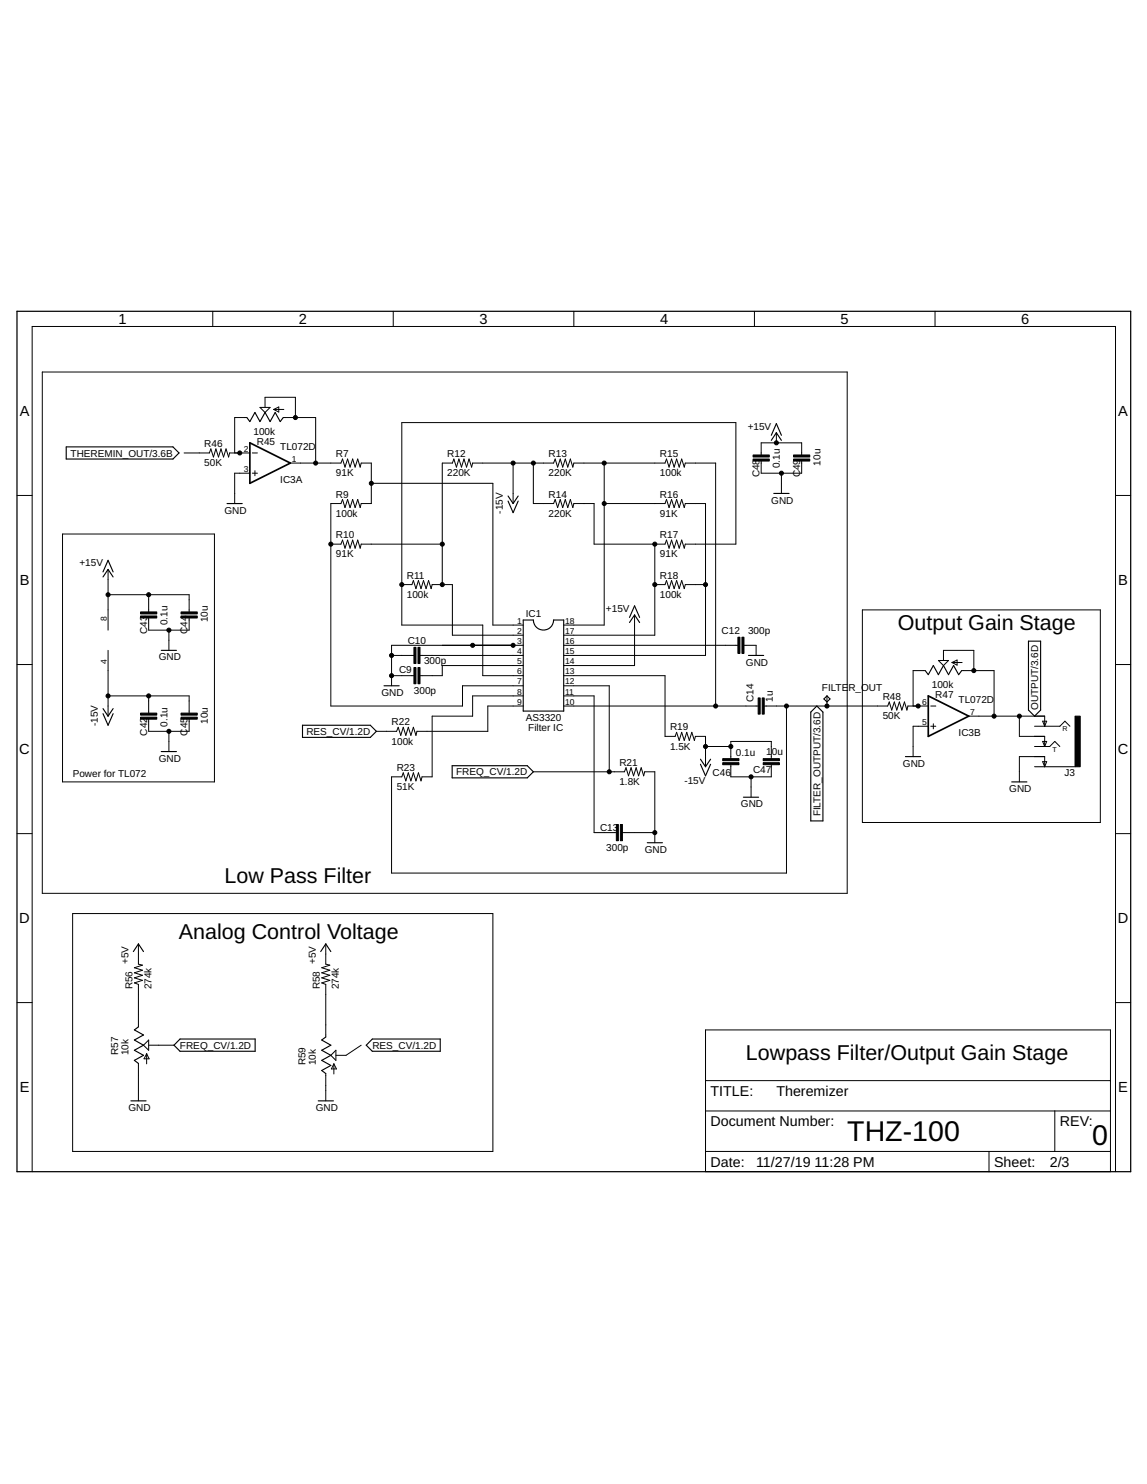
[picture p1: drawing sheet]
<svg xmlns="http://www.w3.org/2000/svg" width="216mm" height="279mm" viewBox="0 0 216 279" stroke-linecap="round" stroke-linejoin="round" font-family="sans-serif">
<g fill="none" stroke="#000" stroke-width=".19">
<path d="M40 58.6v2.9M74 58.6v2.9M108 58.6v2.9M142 58.6v2.9M176 58.6v2.9M8 70h151.5v98.2h-151.5zM46.5 78.6h-2.3v6.7M48.9 76.7h1.9l-.9 1zM49.9 76.7v-1.9h5.7v3.8M51.5 77.1h1.9M51.5 77.1l1-.5v1zM53.3 78.6h6.1v8.6"/>
<path d="M3.2 93.3h2.9M34.6 85.3h4.8l.3-.8 .5 1.5 .4-1.5 .5 1.5 .5-1.5 .5 1.5 .4-1.5 .5 1.5 .2-.7h3.8M47 89.1h-2.8v5.7M47.5 89.1h1M47.5 85.3h1M48 88.6v1M54.7 87.2h9.5l.3-.8 .4 1.5 .5-1.5 .5 1.5 .5-1.5 .4 1.5 .5-1.5 .5 1.5 .2-.7h1.9v7.6h-1.9l-.2 .8-.5-1.6-.5 1.6-.4-1.6-.5 1.6-.5-1.6-.5 1.6-.4-1.6-.3 .8h-1.9v38.1h24.8v-3.8h11.4M69.9 91h22.9v26.7h5.7M96.6 87.2v7.6M100.4 87.2v7.6h3.8l.3-.8 .5 1.6 .5-1.6 .4 1.6 .5-1.6 .5 1.6 .5-1.6 .4 1.6 .2-.8h3.8v7.6h13.4l.3-.7 .4 1.5 .5-1.5 .5 1.5 .5-1.5 .4 1.5 .5-1.5 .5 1.5 .2-.8h9.5v-22.8h-62.9v38.1h15.3v9.5h7.6M113.7 94.8h11.5l.3-.8 .4 1.6 .5-1.6 .5 1.6 .5-1.6 .4 1.6 .5-1.6 .5 1.6 .2-.8h3.8v28.6h-26.7M113.7 87.2v30.5h-7.6"/>
<path d="M143.3 86.8v2.3h7.6v-2.3M143.3 85.7v-2.3h7.6v2.3M146.1 81.5v1.9M147.1 89.1v3.8M210 93.3h2.8M11.8 100.5h28.6v46.7h-28.6zM20.3 107.2v11.4M20.3 112h15.3v3.2M28 112v3.2M28 116.4v2.2h7.6v-2.2M31.8 118.6v3.8M62.3 102.4h1.9l.3-.7 .4 1.5 .5-1.5 .5 1.5 .5-1.5 .4 1.5 .5-1.5 .5 1.5 .2-.8h15.2"/>
<path d="M75.6 110.1h1.9l.3-.8 .5 1.5 .5-1.5 .4 1.5 .5-1.5 .5 1.5 .5-1.5 .5 1.5 .1-.7h3.9v9.5h13.3M83.2 110.1v-22.9h2l.2-.8 .5 1.5 .5-1.5 .5 1.5 .4-1.5 .5 1.5 .5-1.5 .5 1.5 .2-.7h15.2l.3-.8 .5 1.5 .5-1.5 .4 1.5 .5-1.5 .5 1.5 .5-1.5 .4 1.5 .2-.7h17.2l.3-.8 .4 1.5 .5-1.5 .5 1.5 .5-1.5 .4 1.5 .5-1.5 .5 1.5 .2-.7h5.7v45.7M119.4 115.8v9.5h-13.3M123.3 102.4v17.2h-17.2M123.3 110.1h1.9l.3-.8 .4 1.5 .5-1.5 .5 1.5 .5-1.5 .4 1.5 .5-1.5 .5 1.5 .2-.7h3.8M162.3 114.8h44.8v40.1h-44.8zM3.2 125.1h2.9M20.3 131h15.3v3.3M20.3 122.4v12.4M28 135.4v2.3h7.6v-2.3M28 131v3.3M31.8 137.7v3.8"/>
<path d="M73.7 123.4h4.2M73.7 127.2h4.2M79.1 123.4h19.4M98.5 121.5h-24.8v7.6M98.5 125.3h-15.3v1.9h-4.1M98.5 131h-9.5v3.8h-7.7v11.5h-1.9l-.2 .7-.4-1.5-.5 1.5-.5-1.5-.5 1.5-.4-1.5-.5 1.5-.5-1.5-.3 .8h-1.9v18.1h74.3v-31.5M98.5 132.9h-6.7v4.8h-13.3l-.2 .8-.5-1.6-.5 1.6-.4-1.6-.5 1.6-.5-1.6-.5 1.6-.4-1.6-.3 .8h-3.9M106.1 127.2h19.1v11.4h1.9l.3-.7 .4 1.5 .5-1.5 .5 1.5 .5-1.5 .5 1.5 .4-1.5 .5 1.5 .2-.8h1.9v5.8M106.1 121.5h32.8M106.1 129.1h8.6v16.2M106.1 131h5.7v25.8h4.2M106.1 132.9h36.6"/>
<path d="M140 121.5h2.3v1.9M143.8 132.9h23.3l.3-.7 .5 1.5 .4-1.5 .5 1.5 .5-1.5 .5 1.5 .4-1.5 .5 1.5 .2-.8h3.8M155.7 131v1.9M174.2 126.3h-2.3v6.6M174.7 136.7h-2.8v5.8M175.2 132.9h.9M175.2 136.7h.9M175.7 136.3v.9M176.6 124.4h1.9l-.9 .9zM177.6 124.4v-2h5.7v3.9M179.2 124.7h1.9M179.2 124.7l.9-.4v.9z"/>
<path d="M181 126.3h6.1v8.5M182.4 134.8h14.2v1.9M191.9 134.8v3.8h4.7v1.9M194.7 136.7h4.8l.9-.9 1 .9M196.3 139.6h.7l-.4 .9zM196.3 135.8h.7l-.4 .9zM210 125.1h2.8M3.2 157h2.9M100.4 145.3h17.1l.3-.8 .5 1.6 .5-1.6 .5 1.6 .4-1.6 .5 1.6 .5-1.6 .5 1.6 .1-.8h2v13.4M117.2 156.8h6.1M132.8 140.5h4.8M137.6 144v2.3h7.6v-2.3"/>
<path d="M137.6 142.8v-3.2h7.6v3.2M141.4 146.3v3.8M194.7 144.4h7.7M194.7 140.5h2.9l.9-.9 1 .9M196.3 143.4h.7l-.4 1zM196.6 144.4v-1.9h-4.7v4.7M210 157h2.8M13.7 172h79.1v44.8h-79.1zM26.1 177.7v3.8l.7 .2-1.5 .5 1.5 .5-1.5 .5 1.5 .4-1.5 .5 1.5 .5-1.5 .5 .8 .2v8M61.3 177.7v3.8l.8 .2-1.5 .5 1.5 .5-1.5 .5 1.5 .4-1.5 .5 1.5 .5-1.5 .5 .7 .2v9.9M3.2 188.8h2.9M27.6 198.4v1.9"/>
<path d="M27.6 198.4l.5 .9h-1zM28 195.8v1.9l-1-.9zM28 196.8h4.7M62.3 198.7l.9-1v1.9zM68 196.8l-2.9 1.9h-1.9M132.8 193.9h76.2v26.7h-76.2zM210 188.8h2.8M26.1 200.2v7.1M61.3 202.1v5.2M62.8 200.3v1.9M62.8 200.3l.5 1h-.9zM132.8 216.8h76.2"/>
<path d="M132.8 209.2h76.2M132.8 203.5h76.2M186.2 216.8v3.8M198.5 209.2v7.6M6.1 220.6v-159.1h203.9v159.1"/>
</g>
<g fill="none" stroke="#000" stroke-width=".21">
<path d="M46.5 78.6l.5 .8 1-1.7 .9 1.7 1-1.7 .9 1.7 1-1.7 .9 1.7 .6-.8M12.5 84.1h20.1l1.1 1.2-1.1 1.1h-20.1zM42.7 94.8h2.9M95.6 93.4l1 1.4 .9-1.4M95.6 94.3l1 2.2 .9-2.2M145.2 82.9l.9-1.4 1 1.4M145.2 82l.9-2.2 1 2.2M145.6 92.9h2.9M19.4 108.6l.9-1.4 1 1.4M19.4 107.7l.9-2.2 1 2.2M98.5 116.7h1.9a1.91 1.91 0 0 0 1.9 1.9 1.91 1.91 0 0 0 1.9-1.9h1.9v17.2h-7.6zM118.5 117.2l.9-1.4 1 1.4"/>
<path d="M118.5 116.2l.9-2.1 1 2.1M19.4 133.4l.9 1.4 1-1.4M19.4 134.4l.9 2.1 1-2.1M30.4 122.4h2.8M56.9 136.5h12.8l1.1 1.2-1.1 1.1h-12.8zM72.3 129.1h2.8M140.9 123.4h2.8M153.8 132.9l1.1 1.2v20.5h-2.3v-20.5zM155.7 131l.5 .6-.5 .6-.6-.6zM174.2 126.3l.5 .7 1-1.7 .9 1.7 1-1.7 .9 1.7 1-1.7 .9 1.7 .6-.7M193.6 120.7h2.3v13l-1.2 1.1-1.1-1.1zM30.4 141.5h2.8"/>
<path d="M85.1 144.2h14.2l1.1 1.1-1.1 1.2h-14.2zM121.8 158.7h2.9M131.8 142.9l1 1.5 1-1.5M131.8 143.9l1 2.2 1-2.2M139.9 150.1h2.9M170.4 142.5h2.9M190.4 147.2h2.9M25.1 179.2l1-1.5 .9 1.5M60.4 179.2l.9-1.5 1 1.5M26.1 193.3l-.8 .6 1.7 1-1.7 .9 1.7 1-1.7 .9 1.7 1-1.7 .9 .8 .6M33.9 195.6h14.1v2.3h-14.1l-1.2-1.1zM61.3 195.2l-.7 .6 1.7 1-1.7 .9 1.7 1-1.7 .9 1.7 1-1.7 .9 .7 .6"/>
<path d="M70.1 195.6h12.8v2.3h-12.8l-1.2-1.1zM24.6 207.3h2.9M59.9 207.3h2.9"/>
</g>
<path d="M3.2 58.6h209.6v162h-209.6z" fill="none" stroke="#000" stroke-width=".23"/>
<g fill="#000" stroke="#000" stroke-width=".19">
<path d="M141.8 85.7h3v.3h-3zM141.8 86.4h3v.4h-3zM149.4 85.7h3v.3h-3zM149.4 86.4h3v.4h-3zM26.5 115.2h3v.4h-3zM26.5 116h3v.4h-3zM34.1 115.2h3v.4h-3zM34.1 116h3v.4h-3zM138.9 120h.4v3h-.4zM139.7 120h.3v3h-.3zM26.5 134.3h3v.3h-3zM26.5 135h3v.4h-3z"/>
<path d="M34.1 134.3h3v.3h-3zM34.1 135h3v.4h-3zM77.9 125.7h.4v3h-.4zM77.9 121.9h.4v3h-.4zM78.7 125.7h.4v3h-.4zM78.7 121.9h.4v3h-.4zM142.7 131.4h.4v3.1h-.4zM143.5 131.4h.3v3.1h-.3zM202.4 134.8h.9v9.6h-.9zM116 155.2h.4v3.1h-.4zM116.8 155.2h.4v3.1h-.4zM136 142.8h3.1v.4h-3.1z"/>
<path d="M136 143.6h3.1v.4h-3.1zM143.7 142.8h3v.4h-3zM143.7 143.6h3v.4h-3z"/>
</g>
<path d="M47 83.4l7.7 3.8-7.7 3.8zM174.7 131l7.7 3.8-7.7 3.8z" fill="none" stroke="#000" stroke-width=".32"/>
<g fill="#000" stroke="#000" stroke-width=".19">
<circle cx="55.6" cy="78.6" r=".38"/>
<circle cx="45.1" cy="85.3" r=".38"/>
<circle cx="59.4" cy="87.2" r=".38"/>
<circle cx="69.9" cy="91" r=".38"/>
<circle cx="96.6" cy="87.2" r=".38"/>
<circle cx="100.4" cy="87.2" r=".38"/>
<circle cx="113.7" cy="87.2" r=".38"/>
<circle cx="113.7" cy="94.8" r=".38"/>
<circle cx="146.1" cy="83.4" r=".38"/>
<circle cx="147.1" cy="89.1" r=".38"/>
<circle cx="20.3" cy="112" r=".38"/>
<circle cx="28" cy="112" r=".38"/>
<circle cx="31.8" cy="118.6" r=".38"/>
<circle cx="62.3" cy="102.4" r=".38"/>
<circle cx="75.6" cy="110.1" r=".38"/>
<circle cx="83.2" cy="110.1" r=".38"/>
<circle cx="83.2" cy="102.4" r=".38"/>
<circle cx="123.3" cy="110.1" r=".38"/>
<circle cx="123.3" cy="102.4" r=".38"/>
<circle cx="132.8" cy="110.1" r=".38"/>
<circle cx="20.3" cy="131" r=".38"/>
<circle cx="28" cy="131" r=".38"/>
<circle cx="31.8" cy="137.7" r=".38"/>
<circle cx="73.7" cy="127.2" r=".38"/>
<circle cx="73.7" cy="123.4" r=".38"/>
<circle cx="89" cy="121.5" r=".38"/>
<circle cx="96.6" cy="121.5" r=".38"/>
<circle cx="134.7" cy="132.9" r=".38"/>
<circle cx="148" cy="132.9" r=".38"/>
<circle cx="155.7" cy="132.9" r=".38"/>
<circle cx="172.8" cy="132.9" r=".38"/>
<circle cx="183.3" cy="126.3" r=".38"/>
<circle cx="187.1" cy="134.8" r=".38"/>
<circle cx="191.9" cy="134.8" r=".38"/>
<circle cx="114.7" cy="145.3" r=".38"/>
<circle cx="123.3" cy="156.8" r=".38"/>
<circle cx="132.8" cy="140.5" r=".38"/>
<circle cx="137.6" cy="140.5" r=".38"/>
<circle cx="141.4" cy="146.3" r=".38"/>
</g>
<g font-size="5.4">
<text x="159.5" y="214.9">THZ-100</text>
<text x="205.6" y="215.6">0</text>
</g>
<g font-size="4">
<text x="169" y="118.6">Output Gain Stage</text>
<text x="42.3" y="166.3">Low Pass Filter</text>
<text x="33.7" y="176.8">Analog Control Voltage</text>
<text x="140.4" y="199.6">Lowpass Filter/Output Gain Stage</text>
</g>
<g font-size="2.8">
<text x="22.3" y="61">1</text>
<text x="56.3" y="61">2</text>
<text x="90.3" y="61">3</text>
<text x="124.2" y="61">4</text>
<text x="158.2" y="61">5</text>
<text x="192.2" y="61">6</text>
<text x="3.7" y="78.3">A</text>
<text x="210.5" y="78.3">A</text>
<text x="3.7" y="110.2">B</text>
<text x="210.5" y="110.2">B</text>
<text x="3.6" y="142">C</text>
<text x="210.4" y="142">C</text>
<text x="3.6" y="173.8">D</text>
<text x="210.4" y="173.8">D</text>
<text x="3.7" y="205.7">E</text>
<text x="210.5" y="205.7">E</text>
</g>
<g font-size="2.7">
<text x="133.7" y="206.3">TITLE:</text>
<text x="146.1" y="206.3">Theremizer</text>
<text x="133.7" y="212">Document Number:</text>
<text x="199.5" y="212">REV:</text>
<text x="133.7" y="219.6">Date:</text>
<text x="142.3" y="219.6">11/27/19</text>
<text x="153.3" y="219.6">11:28 PM</text>
<text x="187.1" y="219.6">Sheet:</text>
<text x="197.6" y="219.6">2/3</text>
</g>
<g font-size="1.9">
<text x="47.7" y="81.9">100k</text>
<text x="48.3" y="83.8">R45</text>
<text x="140.7" y="80.9">+15V</text>
<text x="13.3" y="86">THEREMIN_OUT/3.6B</text>
<text x="38.5" y="87.8">50K</text>
<text x="38.5" y="84.2">R46</text>
<text x="52.7" y="84.7">TL072D</text>
<text x="63.2" y="89.7">91K</text>
<text x="63.2" y="86.1">R7</text>
<text x="84.2" y="89.7">220K</text>
<text x="84.2" y="86.1">R12</text>
<text x="103.3" y="89.7">220K</text>
<text x="103.3" y="86.1">R13</text>
<text x="124.2" y="89.7">100k</text>
<text x="124.2" y="86.1">R15</text>
<text x="143" y="89.9" transform="rotate(-90 143 89.9)">C48</text>
<text x="146.8" y="88.2" transform="rotate(-90 146.8 88.2)">0.1u</text>
<text x="150.6" y="89.9" transform="rotate(-90 150.6 89.9)">C</text>
<text x="150.6" y="88.5" transform="rotate(-90 150.6 88.5)">49</text>
<text x="154.4" y="87.7" transform="rotate(-90 154.4 87.7)">10u</text>
<text x="52.7" y="90.9">IC3A</text>
<text x="63.2" y="93.7">R9</text>
<text x="103.3" y="93.7">R14</text>
<text x="124.2" y="93.7">R16</text>
<text x="145.2" y="94.8">GND</text>
<text x="42.3" y="96.7">GND</text>
<text x="63.2" y="97.3">100k</text>
<text x="63.2" y="101.3">R10</text>
<text x="94.7" y="96.7" transform="rotate(-90 94.7 96.7)">-15V</text>
<text x="103.3" y="97.3">220K</text>
<text x="124.2" y="97.3">91K</text>
<text x="124.2" y="101.3">R17</text>
<text x="15" y="106.6">+15V</text>
<text x="63.2" y="104.9">91K</text>
<text x="124.2" y="104.9">91K</text>
<text x="76.6" y="112.5">100k</text>
<text x="76.6" y="108.9">R11</text>
<text x="124.2" y="112.5">100k</text>
<text x="124.2" y="108.9">R18</text>
<text x="27.7" y="119.4" transform="rotate(-90 27.7 119.4)">C43</text>
<text x="31.5" y="117.7" transform="rotate(-90 31.5 117.7)">0.1u</text>
<text x="35.3" y="119.4" transform="rotate(-90 35.3 119.4)">C44</text>
<text x="39.1" y="117.2" transform="rotate(-90 39.1 117.2)">10u</text>
<text x="99" y="116.3">IC1</text>
<text x="114.1" y="115.2">+15V</text>
<text x="135.8" y="119.3">C12</text>
<text x="140.8" y="119.3">300p</text>
<text x="29.9" y="124.4">GND</text>
<text x="76.7" y="121.2">C10</text>
<text x="79.8" y="125">300p</text>
<text x="140.4" y="125.3">GND</text>
<text x="71.8" y="131">GND</text>
<text x="75.1" y="126.7">C9</text>
<text x="77.9" y="130.7">300p</text>
<text x="154.7" y="130.1">FILTE</text>
<text x="159.7" y="130.1">R_OUT</text>
<text x="166.1" y="131.8">R48</text>
<text x="175.4" y="129.5">100k</text>
<text x="176" y="131.4">R47</text>
<text x="18.4" y="136.7" transform="rotate(-90 18.4 136.7)">-15V</text>
<text x="31.5" y="136.8" transform="rotate(-90 31.5 136.8)">0.1u</text>
<text x="35.3" y="137.1" transform="rotate(-90 35.3 137.1)">45</text>
<text x="39.1" y="136.3" transform="rotate(-90 39.1 136.3)">10u</text>
<text x="73.7" y="136.6">R22</text>
<text x="99" y="135.8">AS3320</text>
<text x="99.4" y="137.7">Filter IC</text>
<text x="126.1" y="137.5">R19</text>
<text x="141.8" y="132.2" transform="rotate(-90 141.8 132.2)">C14</text>
<text x="145.5" y="132.2" transform="rotate(-90 145.5 132.2)">1u</text>
<text x="166.1" y="135.4">50K</text>
<text x="180.4" y="132.4">TL072D</text>
<text x="195.4" y="133.7" transform="rotate(-90 195.4 133.7)">OUTPUT/3.6D</text>
<text x="27.7" y="138.5" transform="rotate(-90 27.7 138.5)">C42</text>
<text x="29.9" y="143.4">GND</text>
<text x="35.3" y="138.5" transform="rotate(-90 35.3 138.5)">C</text>
<text x="57.7" y="138.4">RES_CV/1.2D</text>
<text x="73.7" y="140.2">100k</text>
<text x="126.1" y="141.1">1.5K</text>
<text x="138.5" y="142.4">0.1u</text>
<text x="144.2" y="142.2">10u</text>
<text x="180.4" y="138.6">IC3B</text>
<text x="13.7" y="146.3">Power for TL072</text>
<text x="74.7" y="148.7">51K</text>
<text x="74.7" y="145.1">R23</text>
<text x="85.9" y="146">FREQ_CV/1.2D</text>
<text x="116.6" y="147.8">1.8K</text>
<text x="116.6" y="144.2">R21</text>
<text x="128.8" y="147.6">-15V</text>
<text x="134.1" y="146.2">C46</text>
<text x="141.8" y="145.6">C47</text>
<text x="170" y="144.4">GND</text>
<text x="190" y="149.1">GND</text>
<text x="200.4" y="146.1">J3</text>
<text x="139.5" y="152">GND</text>
<text x="154.4" y="153.7" transform="rotate(-90 154.4 153.7)">FILTER_OUTPUT/3.6D</text>
<text x="113" y="156.5">C13</text>
<text x="114.1" y="160.3">300p</text>
<text x="121.4" y="160.6">GND</text>
<text x="24.2" y="181.5" transform="rotate(-90 24.2 181.5)">+5V</text>
<text x="59.4" y="181.5" transform="rotate(-90 59.4 181.5)">+5V</text>
<text x="24.9" y="186.3" transform="rotate(-90 24.9 186.3)">R56</text>
<text x="28.5" y="186.3" transform="rotate(-90 28.5 186.3)">274k</text>
<text x="60.2" y="186.3" transform="rotate(-90 60.2 186.3)">R58</text>
<text x="63.8" y="186.3" transform="rotate(-90 63.8 186.3)">274k</text>
<text x="33.9" y="197.4">FREQ_CV/1.2D</text>
<text x="70.1" y="197.4">RES_CV/1.2D</text>
<text x="22.3" y="198.7" transform="rotate(-90 22.3 198.7)">R57</text>
<text x="24.2" y="198.7" transform="rotate(-90 24.2 198.7)">10k</text>
<text x="57.5" y="200.6" transform="rotate(-90 57.5 200.6)">R59</text>
<text x="59.4" y="200.6" transform="rotate(-90 59.4 200.6)">10k</text>
<text x="24.2" y="209.2">GND</text>
<text x="59.4" y="209.2">GND</text>
</g>
<g font-size="1.6">
<text x="45.9" y="85">2</text>
<text x="45.9" y="88.8">3</text>
<text x="54.9" y="86.9">1</text>
<text x="20.1" y="116.9" transform="rotate(-90 20.1 116.9)">8</text>
<text x="97.3" y="117.4">1</text>
<text x="97.3" y="119.3">2</text>
<text x="106.4" y="119.3">17</text>
<text x="106.4" y="117.4">18</text>
<text x="20.1" y="125.1" transform="rotate(-90 20.1 125.1)">4</text>
<text x="97.3" y="121.2">3</text>
<text x="97.3" y="123.1">4</text>
<text x="97.3" y="125">5</text>
<text x="106.4" y="125">14</text>
<text x="106.4" y="123.1">15</text>
<text x="106.4" y="121.2">16</text>
<text x="97.3" y="126.9">6</text>
<text x="97.3" y="128.9">7</text>
<text x="97.3" y="130.8">8</text>
<text x="106.4" y="130.8">11</text>
<text x="106.4" y="128.9">12</text>
<text x="106.4" y="126.9">13</text>
<text x="97.3" y="132.7">9</text>
<text x="106.4" y="132.7">10</text>
<text x="173.6" y="132.7">6</text>
<text x="173.6" y="136.5">5</text>
<text x="182.6" y="134.6">7</text>
</g>
<g font-size="1.3">
<text x="200" y="137.7">R</text>
<text x="198.1" y="141.5">T</text>
</g>
</svg>
